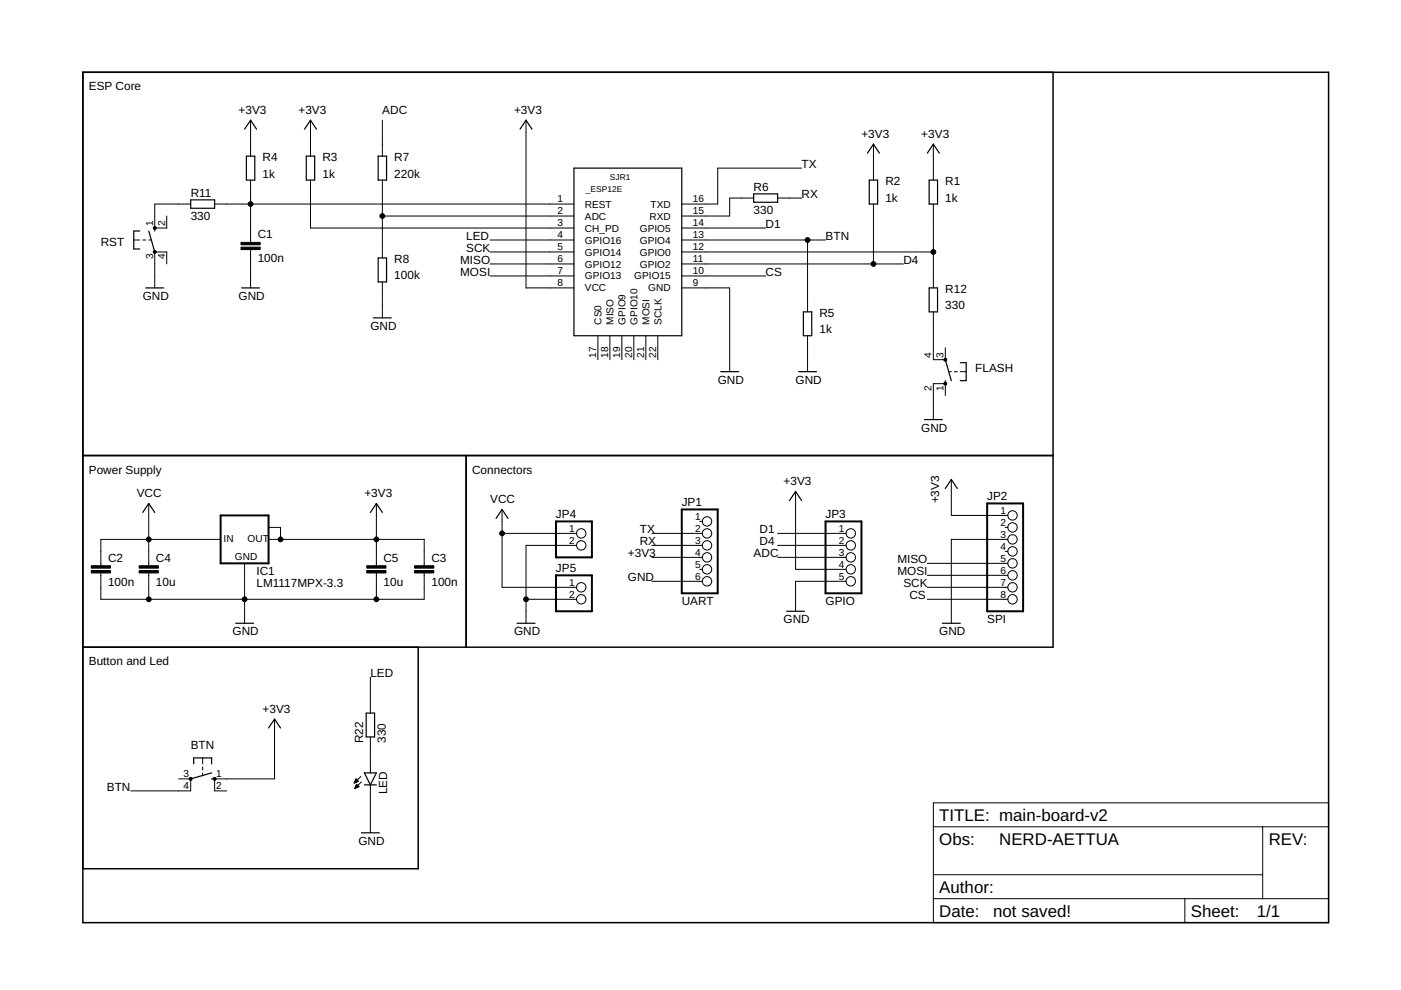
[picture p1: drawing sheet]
<svg xmlns="http://www.w3.org/2000/svg" width="297mm" height="210mm" viewBox="0 0 297 210" stroke-linecap="round" stroke-linejoin="round" font-family="sans-serif">
<path d="M17.6 15.3h264.1v180.3h-264.1zM223.3 15.3v121.9h-205.7M17.6 96.6h205.7M98.8 96.6v40.6M88.7 137.2v47h-71.1" fill="none" stroke="#000" stroke-width=".32"/>
<g fill="none" stroke="#000" stroke-width=".21">
<path d="M53.1 25.5v7.6M53.1 38.2v13.2M65.8 38.2v10.1h55.9M65.8 25.5v7.6M81.1 25.5v7.6M81.1 38.2v16.5M111.5 25.5v35.5h10.2M169.9 35.6h-17.7v7.7h-7.7M185.2 30.6v7.6M197.9 30.6v7.6M28.4 50.9h1.2M30.3 50.9h.6"/>
<path d="M31.5 50.9h.7M35.3 56v-2.6h-2.5v7.6M40.4 43.3h-7.6v5h2.5v-2.5M45.5 43.3h76.2M53.1 52.9v8.1M81.1 45.8h40.6M81.1 59.8v7.6M103.9 58.5h17.8M103.9 56h17.8M103.9 53.4h17.8M103.9 50.9h17.8M144.5 58.5h17.8"/>
<path d="M144.5 56h47M144.5 53.4h53.4M144.5 50.9h30.5M144.5 48.3h17.8M159.8 42h-5.1v3.8h-10.2M164.9 42h5M171.2 50.9v15.2M185.2 43.3v12.7M197.9 43.3v17.7M126.8 71.2v5.1M129.3 71.2v5.1M131.8 71.2v5.1"/>
<path d="M134.4 71.2v5.1M136.9 71.2v5.1M139.5 71.2v5.1M144.5 61h10.2v17.8M171.2 71.2v7.6M197.9 66.1v10.2h2.5v-2.6M201.1 78.8h.6M202.3 78.8h.7M203.6 78.8h1.3M200.4 83.9v-2.6h-2.5v7.7M31.5 106.7v13.3M46.8 114.4h-25.4v5.6"/>
<path d="M51.9 119.4v12.7M56.9 114.4h33v5.6M56.9 111.8h2.6v2.6M79.8 106.7v13.3M106.4 113.1h15.9M106.4 108v16.5h15.9M122.3 115.6h-10.8v16.5M138.2 113.1h10.7M138.2 115.6h10.7M138.2 118.2h10.7M148.4 110.6h.5M164.9 113.1h14.5"/>
<path d="M164.9 115.6h14.5M164.9 118.2h14.5M168.7 104.2v16.5h10.7M196.6 119.4h17.1M201.7 101.7v7.6h12M213.1 111.8h.6M213.1 116.9h.6M213.7 114.4h-12v17.7M21.4 121.5v5.6h68.5v-5.6M31.5 121.5v5.6M79.8 121.5v5.6M111.5 127.1h10.8"/>
<path d="M138.2 123.3h10.7M148.4 120.7h.5M179.4 123.3h-10.7v6.3M196.6 122h17.1M196.6 124.5h17.1M196.6 127.1h17.1M58.2 152.5v12.6h-12.7v2.6h2.5M78.5 143.6v7.6M78.5 156.3v7.6M37.9 165.1h2.5v2.6h-12.7M43 160.7v1.3M43 162.6v.6"/>
<path d="M43 163.9v.6M75.1 165.9h.2M75.2 165.8h.4M75.2 165.7h.7M75.2 167.2h.1M75.3 167h.2M75.3 165.6h.6M75.3 165.5h.5M75.3 166.9h.5M75.4 166.8h.7M75.4 165.4h.3M75.4 165.2h.1"/>
<path d="M75.4 166.7h.6M75.5 165.1l.5 .6-.9 .3zM75.5 166.6h.4M75.5 166.4h.2M75.6 166.3h.1M76.1 166.8l-.5-.5-.4 .9M76.1 166.8l-.9 .4M76.5 164.6l-1.4 1.4M76.6 165.8l-1.4 1.4M78.5 166.4v10.2M197.9 170.2h83.8v25.4h-83.8zM197.9 175.3h83.8"/>
<path d="M267.7 175.3v15.2M197.9 190.5h83.8M197.9 185.5h69.8M251.2 190.5v5.1"/>
<circle cx="123.2" cy="113.1" r=".99"/>
<circle cx="123.2" cy="115.6" r=".99"/>
<circle cx="149.9" cy="115.6" r=".99"/>
<circle cx="149.9" cy="110.6" r=".99"/>
<circle cx="149.9" cy="118.2" r=".99"/>
<circle cx="149.9" cy="113.1" r=".99"/>
<circle cx="180.4" cy="118.2" r=".99"/>
<circle cx="180.4" cy="113.1" r=".99"/>
<circle cx="180.4" cy="115.6" r=".99"/>
<circle cx="214.7" cy="109.3" r=".99"/>
<circle cx="214.7" cy="114.4" r=".99"/>
<circle cx="214.7" cy="119.4" r=".99"/>
<circle cx="214.7" cy="111.8" r=".99"/>
<circle cx="214.7" cy="116.9" r=".99"/>
<circle cx="123.2" cy="124.5" r=".99"/>
<circle cx="123.2" cy="127.1" r=".99"/>
<circle cx="149.9" cy="120.7" r=".99"/>
<circle cx="149.9" cy="123.3" r=".99"/>
<circle cx="180.4" cy="123.3" r=".99"/>
<circle cx="180.4" cy="120.7" r=".99"/>
<circle cx="214.7" cy="122" r=".99"/>
<circle cx="214.7" cy="124.5" r=".99"/>
<circle cx="214.7" cy="127.1" r=".99"/>
</g>
<g fill="none" stroke="#000" stroke-width=".25">
<path d="M51.9 27.4l1.2-1.9 1.3 1.9M52.2 33.1h1.8v5.1h-1.8zM64.6 27.4l1.2-1.9 1.3 1.9M64.9 33.1h1.8v5.1h-1.8zM80.2 33.1h1.8v5.1h-1.8zM110.3 27.4l1.2-1.9 1.3 1.9M121.7 35.6h22.8v35.6h-22.8zM183.9 32.5l1.3-1.9 1.3 1.9M184.3 38.2h1.8v5.1h-1.8zM196.6 32.5l1.3-1.9 1.3 1.9M197 38.2h1.8v5.1h-1.8zM29.6 49h-1.2v3.8h1.2"/>
<path d="M31.5 49l1.3 4.4M32.8 48.3v.7M40.4 42.4h5.1v1.8h-5.1zM80.2 54.7h1.8v5.1h-1.8zM159.8 41.1h5.1v1.8h-5.1zM30.9 61h3.8M51.2 61h3.8M79.2 67.4h3.8M152.8 78.8h3.8M169.3 78.8h3.8M170.3 66.1h1.8v5.1h-1.8zM197 61h1.8v5.1h-1.8z"/>
<path d="M200.4 76.3l1.3 4.4M203.6 76.9h1.3v3.8h-1.3M196 89h3.8M200.4 80.7v.6M30.3 108.6l1.2-1.9 1.3 1.9M78.5 108.6l1.3-1.9 1.3 1.9M105.2 109.9l1.2-1.9 1.3 1.9M167.4 106.1l1.3-1.9 1.2 1.9M200.4 103.6l1.3-1.9 1.3 1.9M50 132.1h3.8M109.6 132.1h3.8M166.8 129.6h3.8"/>
<path d="M199.8 132.1h3.8M56.9 154.3l1.3-1.8 1.3 1.8M77.6 151.2h1.8v5.1h-1.8zM41.1 162v-1.3h3.8v1.3M44.9 165.1h.6M44.9 163.9l-4.5 1.2M76.6 176.6h3.8M77.3 163.9h2.5l-1.3 2.5zM77.3 166.4h2.5"/>
</g>
<path d="M51.1 52.4h4.1v.5h-4.1zM51.1 51.4h4.1v.5h-4.1zM19.3 120h4.1v.5h-4.1zM29.5 120h4.1v.5h-4.1zM77.8 120h4v.5h-4zM87.9 120h4.1v.5h-4.1zM19.3 121h4.1v.5h-4.1zM29.5 121h4.1v.5h-4.1zM77.8 121h4v.5h-4zM87.9 121h4.1v.5h-4.1z" fill="#000" stroke="#000" stroke-width=".21"/>
<g fill="#000" stroke="#000" stroke-width=".21">
<circle cx="32.8" cy="48.3" r=".33"/>
<circle cx="32.8" cy="53.4" r=".33"/>
<circle cx="53.1" cy="43.3" r=".51"/>
<circle cx="81.1" cy="45.8" r=".51"/>
<circle cx="171.2" cy="50.9" r=".51"/>
<circle cx="185.2" cy="56" r=".51"/>
<circle cx="197.9" cy="53.4" r=".51"/>
<circle cx="200.4" cy="76.3" r=".33"/>
<circle cx="200.4" cy="81.4" r=".33"/>
<circle cx="31.5" cy="114.4" r=".51"/>
<circle cx="59.5" cy="114.4" r=".51"/>
<circle cx="79.8" cy="114.4" r=".51"/>
<circle cx="106.4" cy="113.1" r=".51"/>
<circle cx="31.5" cy="127.1" r=".51"/>
<circle cx="51.9" cy="127.1" r=".51"/>
<circle cx="79.8" cy="127.1" r=".51"/>
<circle cx="111.5" cy="127.1" r=".51"/>
<circle cx="40.4" cy="165.2" r=".33"/>
<circle cx="45.5" cy="165.2" r=".33"/>
</g>
<path d="M46.8 109.3h10.1v10.1h-10.1zM117.9 110.6h7.6v7.6h-7.6zM144.5 108h7.7v17.8h-7.7zM175 110.6h7.6v15.2h-7.6zM209.3 106.7h7.6v22.9h-7.6zM117.9 122h7.6v7.6h-7.6z" fill="none" stroke="#000" stroke-width=".42"/>
<g font-size="3.6">
<text x="199.1" y="174">TITLE: main-board-v2</text>
<text x="199.1" y="179.1">Obs:</text>
<text x="211.8" y="179.1">NERD-AETTUA</text>
<text x="269" y="179.1">REV:</text>
<text x="199.1" y="189.3">Author:</text>
<text x="199.1" y="194.4">Date:</text>
<text x="210.6" y="194.4">not saved!</text>
<text x="252.5" y="194.4">Sheet:</text>
<text x="266.4" y="194.4">1/1</text>
</g>
<g font-size="2.5">
<text x="18.8" y="19.1">ESP Core</text>
<text x="50.6" y="24.2">+3V3</text>
<text x="63.3" y="24.2">+3V3</text>
<text x="81.1" y="24.2">ADC</text>
<text x="109" y="24.2">+3V3</text>
<text x="182.6" y="29.3">+3V3</text>
<text x="195.3" y="29.3">+3V3</text>
<text x="55.7" y="34.1">R4</text>
<text x="68.4" y="34.1">R3</text>
<text x="83.6" y="34.1">R7</text>
<text x="169.9" y="35.6">TX</text>
<text x="40.4" y="41.8">R11</text>
<text x="55.7" y="37.7">1k</text>
<text x="68.4" y="37.7">1k</text>
<text x="83.6" y="37.7">220k</text>
<text x="159.8" y="40.5">R6</text>
<text x="169.9" y="42">RX</text>
<text x="187.7" y="39.2">R2</text>
<text x="200.4" y="39.2">R1</text>
<text x="40.4" y="46.6">330</text>
<text x="159.8" y="45.3">330</text>
<text x="187.7" y="42.8">1k</text>
<text x="200.4" y="42.8">1k</text>
<text x="21.4" y="52.1">RST</text>
<text x="54.6" y="50.5">C1</text>
<text x="98.8" y="50.9">LED</text>
<text x="98.8" y="53.4">SCK</text>
<text x="162.3" y="48.3">D1</text>
<text x="175" y="50.9">BTN</text>
<text x="54.6" y="55.6">100n</text>
<text x="83.6" y="59.3">100k</text>
<text x="83.6" y="55.7">R8</text>
<text x="97.6" y="56">MISO</text>
<text x="97.6" y="58.5">MOSI</text>
<text x="162.3" y="58.5">CS</text>
<text x="191.5" y="56">D4</text>
<text x="30.3" y="63.6">GND</text>
<text x="50.6" y="63.6">GND</text>
<text x="200.4" y="65.6">330</text>
<text x="200.4" y="62.1">R12</text>
<text x="78.5" y="69.9">GND</text>
<text x="173.8" y="70.7">1k</text>
<text x="173.8" y="67.2">R5</text>
<text x="152.2" y="81.4">GND</text>
<text x="168.7" y="81.4">GND</text>
<text x="206.8" y="78.8">FLASH</text>
<text x="195.3" y="91.5">GND</text>
<text x="18.8" y="100.4">Power Supply</text>
<text x="100.1" y="100.4">Connectors</text>
<text x="29" y="105.5">VCC</text>
<text x="77.2" y="105.5">+3V3</text>
<text x="103.9" y="106.7">VCC</text>
<text x="144.5" y="107.4">JP1</text>
<text x="166.1" y="102.9">+3V3</text>
<text x="199.1" y="106.7" transform="rotate(-90 199.1 106.7)">+3V3</text>
<text x="209.3" y="106.1">JP2</text>
<text x="117.9" y="109.9">JP4</text>
<text x="135.7" y="113.1">TX</text>
<text x="161.1" y="113.1">D1</text>
<text x="175" y="109.9">JP3</text>
<text x="22.9" y="119.1">C2</text>
<text x="33.1" y="119.1">C4</text>
<text x="81.3" y="119.1">C5</text>
<text x="91.5" y="119.1">C3</text>
<text x="133.1" y="118.2">+3V3</text>
<text x="135.7" y="115.6">RX</text>
<text x="159.8" y="118.2">ADC</text>
<text x="161.1" y="115.6">D4</text>
<text x="190.3" y="119.4">MISO</text>
<text x="22.9" y="124.1">100n</text>
<text x="33.1" y="124.1">10u</text>
<text x="54.4" y="124.5">LM1117MPX-3.3</text>
<text x="54.4" y="122">IC1</text>
<text x="81.3" y="124.1">10u</text>
<text x="91.5" y="124.1">100n</text>
<text x="117.9" y="121.3">JP5</text>
<text x="133.1" y="123.3">GND</text>
<text x="190.3" y="122">MOSI</text>
<text x="191.5" y="124.5">SCK</text>
<text x="144.5" y="128.3">UART</text>
<text x="175" y="128.3">GPIO</text>
<text x="192.8" y="127.1">CS</text>
<text x="49.3" y="134.7">GND</text>
<text x="109" y="134.7">GND</text>
<text x="166.1" y="132.1">GND</text>
<text x="199.1" y="134.7">GND</text>
<text x="209.3" y="132.1">SPI</text>
<text x="18.8" y="141">Button and Led</text>
<text x="78.5" y="143.6">LED</text>
<text x="55.7" y="151.2">+3V3</text>
<text x="40.4" y="158.8">BTN</text>
<text x="77" y="157.5" transform="rotate(-90 77 157.5)">R22</text>
<text x="81.8" y="157.5" transform="rotate(-90 81.8 157.5)">330</text>
<text x="22.6" y="167.7">BTN</text>
<text x="82.1" y="168.5" transform="rotate(-90 82.1 168.5)">LED</text>
<text x="76" y="179.1">GND</text>
</g>
<g font-size="2.1">
<text x="32.5" y="48" transform="rotate(-90 32.5 48)">1</text>
<text x="35" y="48" transform="rotate(-90 35 48)">2</text>
<text x="118.2" y="42.9">1</text>
<text x="118.2" y="45.4">2</text>
<text x="118.2" y="48">3</text>
<text x="124" y="44">REST</text>
<text x="124" y="46.6">ADC</text>
<text x="137.7" y="46.6">RXD</text>
<text x="137.9" y="44">TXD</text>
<text x="146.9" y="48">14</text>
<text x="146.9" y="45.4">15</text>
<text x="146.9" y="42.9">16</text>
<text x="118.2" y="50.5">4</text>
<text x="118.2" y="53.1">5</text>
<text x="124" y="49.1">CH_PD</text>
<text x="124" y="51.6">GPIO16</text>
<text x="135.7" y="51.6">GPIO4</text>
<text x="135.7" y="49.1">GPIO5</text>
<text x="146.9" y="53.1">12</text>
<text x="146.9" y="50.5">13</text>
<text x="32.5" y="55" transform="rotate(-90 32.5 55)">3</text>
<text x="35" y="55" transform="rotate(-90 35 55)">4</text>
<text x="118.2" y="55.6">6</text>
<text x="118.2" y="58.1">7</text>
<text x="124" y="54.2">GPIO14</text>
<text x="124" y="56.7">GPIO12</text>
<text x="124" y="59.3">GPIO13</text>
<text x="134.5" y="59.3">GPIO15</text>
<text x="135.7" y="56.7">GPIO2</text>
<text x="135.7" y="54.2">GPIO0</text>
<text x="146.9" y="58.1">10</text>
<text x="146.9" y="55.6">11</text>
<text x="118.2" y="60.7">8</text>
<text x="124" y="61.8">VCC</text>
<text x="137.4" y="61.8">GND</text>
<text x="146.9" y="60.7">9</text>
<text x="127.5" y="68.9" transform="rotate(-90 127.5 68.9)">CS0</text>
<text x="130.1" y="68.9" transform="rotate(-90 130.1 68.9)">MISO</text>
<text x="132.6" y="68.9" transform="rotate(-90 132.6 68.9)">GPIO9</text>
<text x="135.2" y="68.9" transform="rotate(-90 135.2 68.9)">GPIO10</text>
<text x="137.7" y="68.9" transform="rotate(-90 137.7 68.9)">MOSI</text>
<text x="140.2" y="68.9" transform="rotate(-90 140.2 68.9)">SCLK</text>
<text x="126.4" y="75.9" transform="rotate(-90 126.4 75.9)">17</text>
<text x="129" y="75.9" transform="rotate(-90 129 75.9)">18</text>
<text x="131.5" y="75.9" transform="rotate(-90 131.5 75.9)">19</text>
<text x="134" y="75.9" transform="rotate(-90 134 75.9)">20</text>
<text x="136.6" y="75.9" transform="rotate(-90 136.6 75.9)">21</text>
<text x="139.1" y="75.9" transform="rotate(-90 139.1 75.9)">22</text>
<text x="197.5" y="75.9" transform="rotate(-90 197.5 75.9)">4</text>
<text x="200.1" y="75.9" transform="rotate(-90 200.1 75.9)">3</text>
<text x="197.5" y="82.9" transform="rotate(-90 197.5 82.9)">2</text>
<text x="200.1" y="82.9" transform="rotate(-90 200.1 82.9)">1</text>
<text x="120.7" y="112.7">1</text>
<text x="147.4" y="110.2">1</text>
<text x="147.4" y="112.7">2</text>
<text x="177.8" y="112.7">1</text>
<text x="212.1" y="108.9">1</text>
<text x="212.1" y="111.5">2</text>
<text x="47.4" y="115">IN</text>
<text x="49.8" y="118.7">GND</text>
<text x="52.5" y="115">OUT</text>
<text x="120.7" y="115.3">2</text>
<text x="147.4" y="115.3">3</text>
<text x="147.4" y="117.8">4</text>
<text x="177.8" y="115.3">2</text>
<text x="177.8" y="117.8">3</text>
<text x="212.1" y="114">3</text>
<text x="212.1" y="116.5">4</text>
<text x="212.1" y="119.1">5</text>
<text x="120.7" y="124.2">1</text>
<text x="147.4" y="120.4">5</text>
<text x="147.4" y="122.9">6</text>
<text x="177.8" y="120.4">4</text>
<text x="177.8" y="122.9">5</text>
<text x="212.1" y="121.6">6</text>
<text x="212.1" y="124.2">7</text>
<text x="120.7" y="126.7">2</text>
<text x="212.1" y="126.7">8</text>
<text x="38.9" y="164.8">3</text>
<text x="38.9" y="167.3">4</text>
<text x="45.9" y="164.8">1</text>
<text x="45.9" y="167.3">2</text>
</g>
<g font-size="1.8">
<text x="124.2" y="40.7">_ESP12E</text>
<text x="129.3" y="38.2">SJR1</text>
</g>
</svg>
